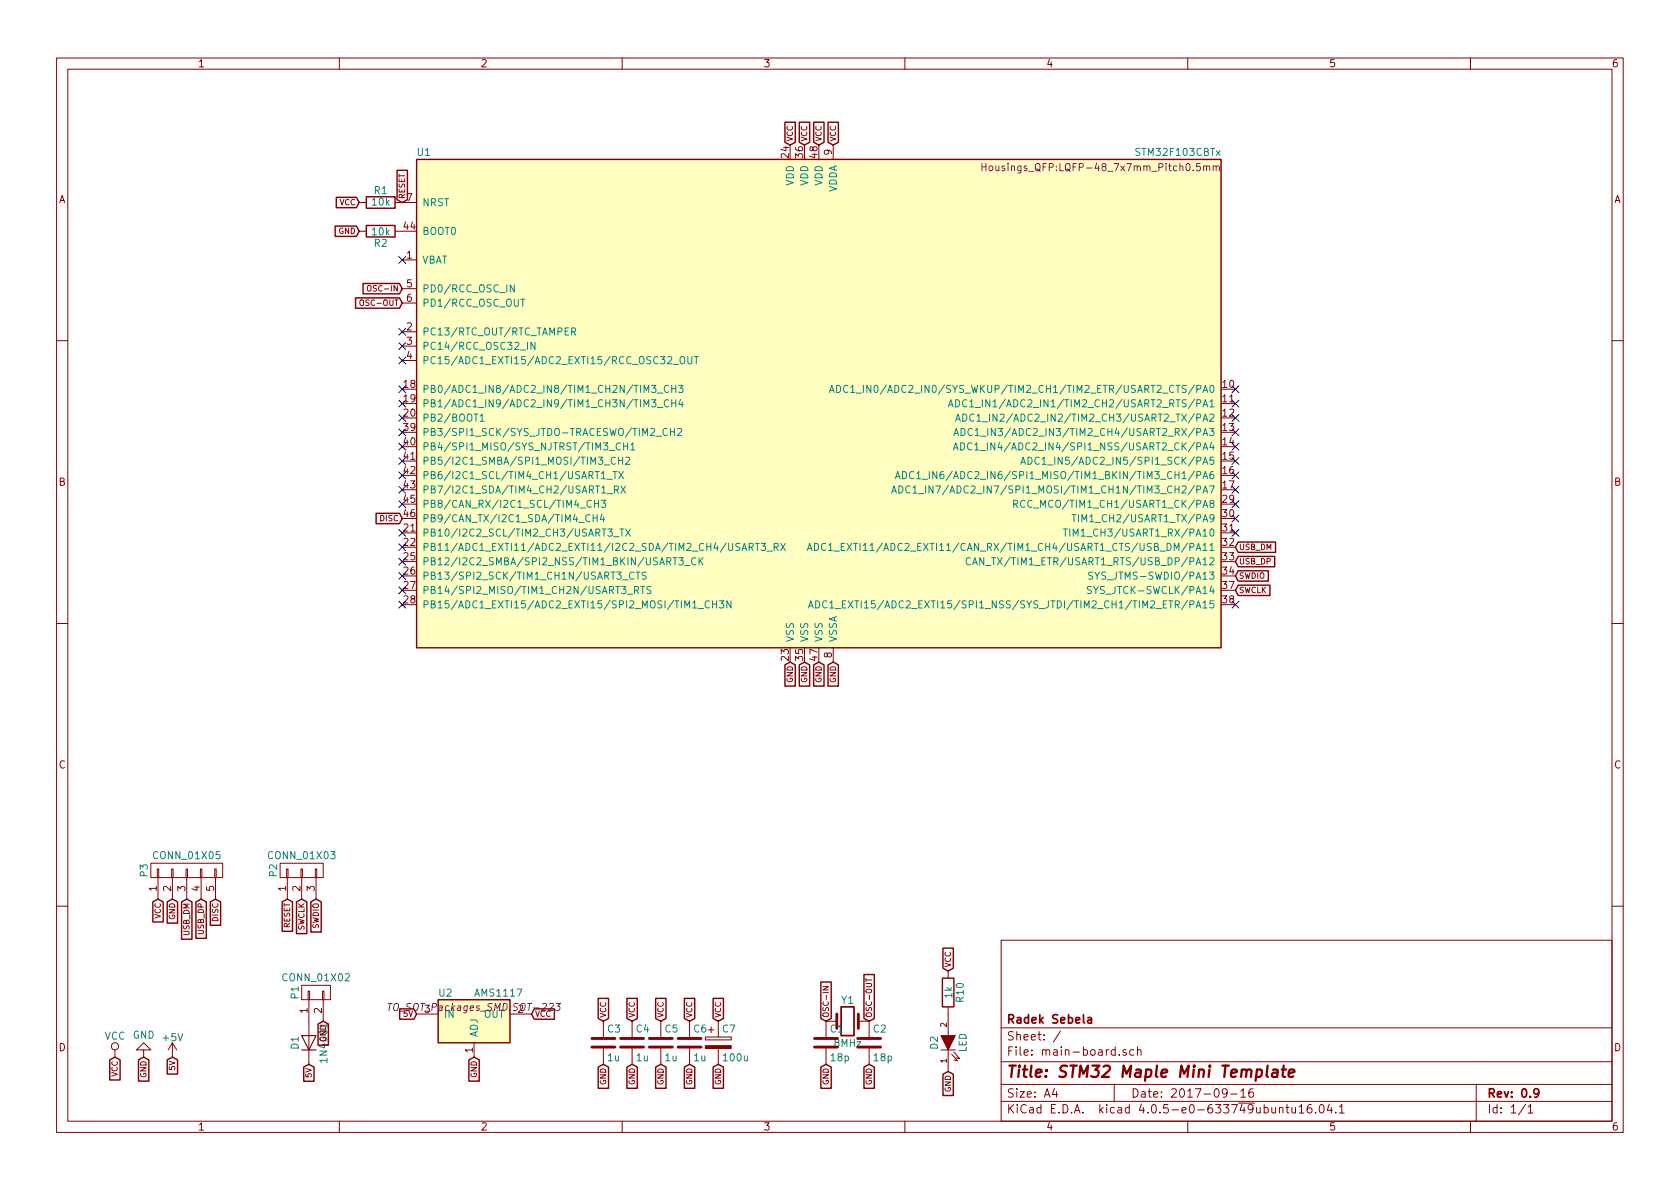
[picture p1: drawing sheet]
<svg xmlns="http://www.w3.org/2000/svg" width="297mm" height="210mm" viewBox="0 0 297 210" stroke-linecap="round" stroke-linejoin="round" font-family="sans-serif">
<g fill="none" stroke="#840000" stroke-width=".18">
<path d="M10 10.3h277v189.9h-277zM12 12.2h273v186.1h-273zM60 10.3v1.9M110 10.3v1.9M160 10.3v1.9M210 10.3v1.9M260 10.3v1.9M63.5 35.8h1.3M69.8 35.8h3.9M147.3 25.6v2.6M63.5 40.9h1.3M63.7 53.2l.2-.2a.32 .32 0 0 1 .4 .4v.5l-.4 .1-.3-.3z"/>
<path d="M65.1 50.5h.1a.32 .32 0 0 1 .4 .3v.6l-.2 .1-.3-.1-.2-.3zM69.8 40.9h1.3M71.1 46h2.6M71.1 58.7h2.6M71.1 51h2.6M71.1 53.6h2.6M10 60.2h2M71.1 61.2h2.6M71.1 63.7h2.6M285 60.2h2M10 110.3h2M147.3 114.5v2.6"/>
<path d="M285 110.3h2M26.7 152.6h12.7v2.6h-12.7zM27.8 153.7h.3v1.5h-.3zM27.9 155.2v3.8M30.4 153.7h.2v1.5h-.2zM30.5 155.2v3.8M32.9 153.7h.2v1.5h-.2zM33 155.2v3.8M35.4 153.7h.3v1.5h-.3zM35.6 155.2v3.8M38 153.7h.2v1.5h-.2zM38.1 155.2v3.8"/>
<path d="M49.5 152.6h7.6v2.6h-7.6zM50.7 153.7h.2v1.5h-.2zM50.8 155.2v3.8M53.2 153.7h.3v1.5h-.3zM53.3 155.2v3.8M55.8 153.7h.2v1.5h-.2zM55.9 155.2v3.8M10 160.2h2M53.3 174.2h5.1v2.6h-5.1zM54.5 175.3h.2v1.5h-.2zM54.6 176.8v11.4M57 175.3h.3v1.5h-.3z"/>
<path d="M57.1 176.8v3.8M73.7 179.3h3.8M90.2 179.3h3.8M145.5 174.5h1l-1 .6h1M153.1 173v.6M167.6 171.7v1.3M167.6 178v5.1M177 166.3h108v32h-108zM285 160.2h2M20.3 185.7v1.2M25.4 185.7h1.3l-1.3-1.3-1.3 1.3h1.3v1.2M30.5 184.4l-.8 1.3"/>
<path d="M30.5 184.4v2.5M30.5 184.4l.7 1.3M60 198.3v1.9M83.8 184.4v2.5M106.7 180.6v2.8M106.7 185.4v2.8M110 198.3v1.9M111.8 180.6v2.8M111.8 185.4v2.8M116.8 180.6v2.8M116.8 185.4v2.8M121.9 180.6v2.8"/>
<path d="M121.9 185.4v2.8M124.7 183.4v.5zM124.7 183.9h4.6zM124.7 183.4h4.6zM125.2 182.1h1M125.7 181.6v1M127 180.6v2.8M127 185.4v2.8M129.3 183.4v.5zM146 185.4v2.8M148 180.6h-2v2.8M151.8 180.6h1.9v2.8"/>
<path d="M153.7 185.4v2.8M160 198.3v1.9M166.4 185.7h2.5M167.6 185.7v3.8M168.3 186.4l1 1.2-.6-.2M168.7 186l1 1.2-.7-.1M177 194.8h108M177 191.8h108M177 187.8h108M177 181.8h108M186.4 192.5l-.3 1h.9M186.8 193v1"/>
<path d="M187.5 182.3l-1.3 2M197 191.8v3M197.9 186.5v.1M199.1 185.7a.37 .37 0 0 0-.6 .1l.1 .2 .5 .2 .1 .1-.2 .3-.5-.1M200.5 185.7l-.5-.1-.3 .3 .1 .6 .2 .1 .5-.1M201.1 185.7l.2-.1 .4 .1 .1 .9M201.1 185.1v1.5M210 198.3v1.9M217 193.2l-.3 .3h-.3l-.3-.3v-.4l.2-.2 .4-.1 .2 .2a1.19 1.19 0 0 1-.2 1.2l-.4 .1M217.6 193.5h1.1M219.4 193l.4-.5v1.5M219.4 194h.8"/>
<path d="M221.5 192.5a.59 .59 0 0 0-.7 .7l.1 .7 .2 .1 .5-.1 .1-.5-.2-.2-.4-.1-.3 .3M226.2 196l.2-.2 .4 .1v.9M226.2 195.8v1M227.4 195.8h.5M227.6 195.3v1.3l.3 .2M228.4 195.8l.1 .9 .4 .1 .2-.1M229.1 195.8v1M229.7 195.8l.4-.5v1.5M229.7 196.8h.9M231.8 195.3a.59 .59 0 0 0-.7 .7l.1 .7 .2 .1 .5-.1 .1-.5-.2-.2-.4-.1-.3 .3M232.6 196.7v.1M233.4 195.5l.2-.2a.81 .81 0 0 1 .6 .6 .81 .81 0 0 1-.3 .8l-.1 .1a.79 .79 0 0 1-.4-1.3z"/>
<path d="M235 195.2l-.3 1.1h.9M235.4 195.8v1M236.2 196.7v.1M236.8 195.8l.4-.5v1.5M236.8 196.8h.9M260 198.3v1.9M261 191.8v6.5M269.7 195.2l-1.2 2M270.2 195.8l.4-.5v1.5M270.2 196.8h.8"/>
<circle cx="20.3" cy="185" r=".63"/>
</g>
<path d="M148.7 178h2.3v5.1h-2.3zM192.4 180h.5l.1 .9M193 180.3l-.5 .1-.2 .2 .2 .3 .5-.1M272.1 193.2l-.3 .3h-.3l-.3-.3v-.4l.1-.2 .5-.1 .2 .2a1.19 1.19 0 0 1-.2 1.2l-.5 .1" fill="none" stroke="#840000" stroke-width=".3"/>
<path d="M224.1 188.4l-.2 1.8 .3 .2M225.1 189.2h.8l-.1 1.2M225.9 189.6l-.7 .1a.4 .4 0 0 0-.3 .3 .4 .4 0 0 0 .2 .4l.7-.1M226.6 189.1h.8M227 188.4l-.2 1.8v.1l.4 .1M227.9 189.8l1-.2-.1-.4h-.8l-.2 1 .3 .2 .6-.1" fill="none" stroke="#840000" stroke-width=".41"/>
<g fill="#ffffc2" stroke="#ffffc2" stroke-width=".18">
<path d="M73.7 28.2h142.2v86.3h-142.2z"/>
<path d="M77.5 176.8h12.7v7.6h-12.7z"/>
</g>
<g fill="none" stroke="#840000" stroke-width=".25">
<path d="M59.3 40h3.7l.5 .9-.5 .9h-3.7zM59.5 34.9h3.5l.5 .9-.5 .9h-3.5zM64.8 34.8h5v2h-5zM64.8 39.9h5v2h-5zM70.2 30.1h1.8v5.2l-.9 .5-.9-.5zM73.7 28.2h142.2v86.3h-142.2zM138.8 21.6h1.8v3.6l-.9 .4-.9-.4zM141.3 21.6h1.9v3.6l-1 .4-.9-.4zM143.9 21.6h1.8v3.6l-.9 .4-.9-.4zM146.4 21.6h1.8v3.6l-.9 .4-.9-.4zM62.9 52.7h7.7l.5 .9-.5 .9h-7.7zM64.2 50.1h6.4l.5 .9-.5 1h-6.4z"/>
<path d="M66.5 90.8h4.1l.5 .9-.5 .9h-4.1zM218.9 95.9h6.6v1.8h-6.6l-.5-.9zM218.9 98.4h6.5v1.8h-6.5l-.5-.9zM138.8 117.6l.9-.5 .9 .5v3.7h-1.8zM141.3 117.6l.9-.5 1 .5v3.7h-1.9zM143.9 117.6l.9-.5 .9 .5v3.7h-1.8zM146.4 117.6l.9-.5 .9 .5v3.7h-1.8zM218.9 100.9h5.4v1.9h-5.4l-.5-1zM218.9 103.5h5.6v1.8h-5.6l-.5-.9zM27 159.5l.9-.5 1 .5v3.5h-1.9zM29.6 159.5l.9-.5 .9 .5v3.7h-1.8zM32.1 159.5l.9-.5 .9 .5v6.6h-1.8z"/>
<path d="M34.6 159.5l1-.5 .9 .5v6.4h-1.9zM37.2 159.5l.9-.5 .9 .5v4.1h-1.8zM49.9 159.5l.9-.5 .9 .5v5.2h-1.8zM52.4 159.5l.9-.5 1 .5v5.6h-1.9zM55 159.5l.9-.5 .9 .5v5.3h-1.8zM70.7 178.4h2.5l.5 .9-.5 .9h-2.5zM77.5 176.8h12.7v7.6h-12.7zM94.5 178.4h3.5v1.8h-3.5l-.5-.9zM105.8 176.5h1.8v3.6l-.9 .5-.9-.5zM110.8 176.5h1.9v3.6l-.9 .5-1-.5zM115.9 176.5h1.9v3.6l-1 .5-.9-.5zM121 176.5h1.8v3.6l-.9 .5-.9-.5z"/>
<path d="M126.1 176.5h1.8v3.6l-.9 .5-.9-.5zM145.1 173.7h1.9v6.4l-1 .5-.9-.5zM152.8 172.3h1.8v7.8l-.9 .5-.9-.5zM166.6 173h2.1v5h-2.1zM166.7 167.7h1.9v3.5l-1 .5-.9-.5zM19.4 187.4l.9-.5 .9 .5v3.6h-1.8zM24.5 187.4l.9-.5 .9 .5v3.8h-1.8zM29.6 187.4l.9-.5 .9 .5v2.5h-1.8zM53.7 188.7l.9-.5 .9 .5v2.5h-1.8zM56.2 181.1l.9-.5 1 .5v3.7h-1.9zM82.9 187.4l.9-.5 .9 .5v3.8h-1.8zM105.8 188.7l.9-.5 .9 .5v3.8h-1.8z"/>
<path d="M110.8 188.7l1-.5 .9 .5v3.8h-1.9zM115.9 188.7l.9-.5 1 .5v3.8h-1.9zM121 188.7l.9-.5 .9 .5v3.8h-1.8zM126.1 188.7l.9-.5 .9 .5v3.8h-1.8zM145.1 188.7l.9-.5 1 .5v3.8h-1.9zM152.8 188.7l.9-.5 .9 .5v3.8h-1.8zM166.7 190l.9-.5 1 .5v3.7h-1.9z"/>
</g>
<g fill="none" stroke="#008484" stroke-width=".18">
<path d="M90.9 50.4v1.2l-.7-1.2v1.2M92.1 52.9h.7M101.1 58.6h.6v-.5l-.6-.1v1.3M101.4 58.6l.4 .7M84.9 73.6l.3-.4v1.3M84.9 74.5h.7M94.6 60.5v1.3l-.7-1.3v1.3M109.7 78.4a.5 .5 0 0 0-.6 0 .5 .5 0 0 0-.2 .6l.1 .4a.41 .41 0 0 0 .7 0M110.3 78.3v1.3M110.3 78.9h.7M111 78.3v1.3M111.5 78.7l.4-.4v1.3"/>
<path d="M111.5 79.6h.7M115.2 68.1h.8l-.5 .5 .4 .1v.6l-.2 .1-.5-.1M115.2 70.7h.8l-.5 .5 .4 .1v.5l-.2 .2-.5-.2M116.2 69.5h1M116.2 72.1h1M118 75.9a.5 .5 0 0 0-.6 0 .5 .5 0 0 0-.2 .6l.1 .3a.41 .41 0 0 0 .7 .1M118.2 68.2a.5 .5 0 0 0-.6 0 .5 .5 0 0 0-.2 .7l.2 .3a.41 .41 0 0 0 .6 .1M118.2 70.8a.5 .5 0 0 0-.6 0 .5 .5 0 0 0-.2 .6l.2 .3a.41 .41 0 0 0 .6 .1M118.5 75.8v1.2M118.5 76.3h.8M118.8 68.1v1.3M118.8 70.7v1.3"/>
<path d="M118.8 68.7h.7M118.8 71.3h.7M119 64.4h1M119.3 75.8v1.2M119.5 68.1v1.3M119.5 70.7v1.3M119.8 75.9l.5-.1 .2 .1v.2l-.8 .9h.8M120 68.1h.8l-.5 .5 .4 .1v.6l-.2 .1-.5-.1M120.3 70.6l-.3 .9h.8M120.4 63.1h.5a.83 .83 0 0 1-.1 1.2 .44 .44 0 0 1-.6-.4l.1-.7zM120.6 71.1v.9M121.6 63.1v1l.2 .2h.3l.2-.2v-1"/>
<path d="M122.8 63.1h.7M123.1 63.1v1.2M146.7 69.4l.4-1.3 .4 1.3M146.8 69h.6M147.9 68.1a.64 .64 0 0 1 .7 .7 .64 .64 0 0 1-.7 .6zM149.9 68.2a.5 .5 0 0 0-.6 0 .5 .5 0 0 0-.2 .7l.2 .3a.41 .41 0 0 0 .6 .1M150.4 68.5l.4-.4v1.3M150.4 69.4h.7M151.4 69.5h.9M167.7 72l.4-1.3 .4 1.3M167.8 71.6h.6M168.6 79.6l.4-1.3 .4 1.3"/>
<path d="M168.7 77l.4-1.2 .4 1.2M168.7 79.2h.6M168.8 76.7h.6M169 70.7a.64 .64 0 0 1 .7 .6 .64 .64 0 0 1-.7 .7zM169 74.5l.4-1.3 .4 1.3M169.1 74.1h.6M169.8 78.3a.64 .64 0 0 1 .8 .6 .64 .64 0 0 1-.8 .7zM169.9 75.8a.64 .64 0 0 1 .7 .6 .64 .64 0 0 1-.7 .6zM170.2 73.2a.64 .64 0 0 1 .8 .7 .64 .64 0 0 1-.8 .6zM170.9 70.8a.5 .5 0 0 0-.6 0 .5 .5 0 0 0-.1 .6l.1 .3a.41 .41 0 0 0 .6 .1M171.4 71l.4-.3v1.3M171.4 72h.8"/>
<path d="M171.8 78.4a.5 .5 0 0 0-.6 0 .5 .5 0 0 0-.1 .6l.1 .4a.41 .41 0 0 0 .6 0M171.9 75.9a.5 .5 0 0 0-.6 0 .5 .5 0 0 0-.2 .6l.1 .3a.41 .41 0 0 0 .7 .1M172.2 73.3a.5 .5 0 0 0-.6 0 .5 .5 0 0 0-.2 .6l.2 .4a.41 .41 0 0 0 .6 .1M172.3 78.7l.4-.4v1.3M172.3 79.6h.8M172.4 76.1l.4-.3v1.2M172.4 77h.7M172.7 73.6l.4-.4v1.3M172.7 74.5h.7M104.3 91.1a.5 .5 0 0 0-.6 0 .5 .5 0 0 0-.1 .6l.1 .4a.41 .41 0 0 0 .6 0M104.5 88.6a.5 .5 0 0 0-.6 0 .5 .5 0 0 0-.1 .6l.1 .3a.41 .41 0 0 0 .6 .1M104.9 91v1.3"/>
<path d="M104.9 91.6h.7M105.1 88.5v1.2M105.1 89h.7M105.6 91v1.3M105.8 88.5v1.2M106.3 88.5h.8l-.4 .4 .3 .1v.6l-.1 .1-.6-.1M106.3 84.7h.7M106.4 90.9l-.3 .9h.8M106.7 91.4v.9M106.8 82.2h1M107.3 84.8h1M107.4 87.3h.9"/>
<path d="M107.5 93.5h.8l-.5 .5 .4 .1v.6l-.2 .1-.5-.1M108.4 83.4h.7M108.5 94.9h1M108.6 86.6l.6-.1 .1-.5-.7-.1v1.3M108.7 83.4v1.3M108.8 80.9a.5 .5 0 0 0-.6 0 .5 .5 0 0 0-.1 .7l.1 .3a.41 .41 0 0 0 .6 .1M108.9 86.6l.4 .6M109.4 80.8v1.3M109.4 81.4h.7M109.4 83.4l.8 1.3M109.6 93.5h.7M109.8 85.9l.8 1.3"/>
<path d="M110 93.5v1.3M110.1 80.8v1.3M110.2 83.4l-.8 1.3M110.6 93.5l.9 1.3M110.6 85.9l-.8 1.3M110.6 80.9l.5-.1 .2 .1 .1 .3-.8 .9h.8M111.5 93.5l-.9 1.3M119 98.6h.7M119.4 98.6v1.3M120 98.6h.8l-.4 .5 .4 .1v.6l-.2 .1-.6-.1M121.1 100h.9M123 98.7a.5 .5 0 0 0-.6 0 .5 .5 0 0 0-.1 .6l.1 .4a.41 .41 0 0 0 .6 .1"/>
<path d="M123.6 98.6v1.3M123.8 99.2l.5 .7M124.3 98.6l-.7 .7M132.5 96.7h.6v-.5l-.6-.1v1.3M132.8 96.7l.4 .7M133.6 96.1h.7M133.9 96.1v1.3M134.6 96.1h.8l-.5 .5 .4 .1v.5l-.2 .2-.5-.2M135.6 97.5h1M136.9 96.7h.6v-.5l-.6-.1v1.3M137.2 96.7l.4 .7M138 96.1l.9 1.3"/>
<path d="M138.9 96.1l-.9 1.3M142.7 97.4l.5-1.3 .4 1.3M142.9 97h.6M144 96.1a.64 .64 0 0 1 .7 .6 .64 .64 0 0 1-.7 .7zM146 96.2a.5 .5 0 0 0-.6 0 .5 .5 0 0 0-.2 .6l.1 .3a.41 .41 0 0 0 .7 .1M146.5 96.4l.4-.3v1.3M146.5 97.4h.7M147.5 97.5h.9M157.7 87.2l.4-1.3 .4 1.3M157.8 86.8h.6M158.3 84.7l.4-1.3 .5 1.3M158.4 84.3h.6"/>
<path d="M158.9 85.9a.64 .64 0 0 1 .7 .7 .64 .64 0 0 1-.7 .6zM159.6 83.4a.64 .64 0 0 1 .7 .6 .64 .64 0 0 1-.7 .7zM160.9 86a.5 .5 0 0 0-.6 0 .5 .5 0 0 0-.2 .6l.1 .4a.41 .41 0 0 0 .7 .1M161.4 86.3l.4-.4v1.3M161.4 87.2h.7M161.6 83.5a.5 .5 0 0 0-.7 0 .5 .5 0 0 0-.1 .6l.1 .3a.41 .41 0 0 0 .7 .1M162.1 83.7l.3-.3v1.3M162.1 84.7h.7M162.4 87.3h.9M163 84.8h1M171.6 98.7a.5 .5 0 0 0-.6 0 .5 .5 0 0 0-.2 .6l.1 .4a.41 .41 0 0 0 .7 .1M172 99.9l.4-1.3 .4 1.3"/>
<path d="M172.1 99.5h.6M173.9 98.6v1.3l-.7-1.3v1.3M179.2 89.1l.6-.1 .1-.4-.7-.1v1.2M179.5 89.1l.4 .6M180.5 82.1l.4-1.3 .4 1.3M180.6 81.7h.6M181.2 88.6a.5 .5 0 0 0-.6 0 .5 .5 0 0 0-.2 .6l.1 .3a.41 .41 0 0 0 .7 .1M181.8 80.8a.64 .64 0 0 1 .7 .7 .64 .64 0 0 1-.7 .6zM183.7 80.9a.5 .5 0 0 0-.6 0 .5 .5 0 0 0-.1 .7l.1 .3a.41 .41 0 0 0 .6 .1M188 93.5h.7M188.4 93.5v1.3M189.2 93.5v1.3"/>
<path d="M189.5 91h.7M189.8 94.8v-1.3l.4 .9 .4-.9v1.3M189.9 91v1.3M190.7 91v1.3M213.9 97.4h.7M110.1 102.5h.9M110.9 105.1h1M112.1 101.3a.5 .5 0 0 0-.7 0 .5 .5 0 0 0-.1 .6l.1 .3a.41 .41 0 0 0 .7 .1M112.2 104.4l.6-.1 .1-.5-.7-.1v1.3M112.4 101.2h.8M112.5 104.4l.4 .6M112.8 101.2v1.2"/>
<path d="M113.3 103.7h.7M113.6 103.7v1.3M114.2 101.2h-.4l-.3 .2 .1 .3 .6 .2v.4l-.2 .1h-.5M115.1 103.8h-.7v.4l.6 .2 .1 .3-.2 .3-.5-.1M123.4 107.6h1M125.4 106.3a.5 .5 0 0 0-.6 0 .5 .5 0 0 0-.1 .7l.1 .3a.41 .41 0 0 0 .6 .1M126 106.2v1.3M126 106.8h.7M126.7 106.2v1.3M127.2 106.2h.8l-.5 .5 .4 .1v.6l-.2 .1-.5-.1M129.2 106.2v1.3l-.7-1.3v1.3M143 107.5l.4-1.3 .4 1.3"/>
<path d="M143.1 107.1h.6M144.2 106.2a.64 .64 0 0 1 .7 .7 .64 .64 0 0 1-.7 .6zM146.2 106.3a.5 .5 0 0 0-.6 0 .5 .5 0 0 0-.2 .7l.1 .3a.41 .41 0 0 0 .7 .1M146.7 106.6l.4-.4v1.3M146.7 107.5h.7M147.7 107.6h.9M148.9 106.8h.5M149.6 106.2h-.7v1.3h.7M193 103.8h-.7v.4l.5 .2 .2 .3-.3 .3-.4-.1M193.2 101.2h-.5l-.2 .2 .1 .3 .5 .2v.4l-.1 .1h-.5M193.6 101.2l.4 .6 .4-.6"/>
</g>
<path d="M173.6 28.9v1.3M173.6 29.5h.7M174.3 28.9v1.3M212.8 29.5l.2-.2 .3 .1v.8M212.8 29.3v.9M213.3 29.5l.2-.2 .3 .1 .1 .8M214.5 29.5l.2-.2 .3 .1v.8M214.5 29.3v.9M215 29.5l.2-.2 .3 .1 .1 .8M68.6 177.4h.7M69 177.4l-.2 1.3M98.3 177.4h.8l-.5 .5 .4 .1v.5l-.3 .2-.5-.1" fill="none" stroke="#840084" stroke-width=".18"/>
<g fill="none" stroke="#000084" stroke-width=".18">
<path d="M70.5 45.4l1.2 1.2M70.5 58.1l1.2 1.2M71.7 45.4l-1.2 1.2M71.7 58.1l-1.2 1.2M70.5 68.2l1.2 1.2M70.5 75.8l1.2 1.3M70.5 78.4l1.2 1.2M70.5 70.8l1.2 1.2M70.5 60.6l1.2 1.2M70.5 63.1l1.2 1.3M70.5 73.3l1.2 1.2M71.7 68.2l-1.2 1.2"/>
<path d="M71.7 75.8l-1.2 1.3M71.7 78.4l-1.2 1.2M71.7 70.8l-1.2 1.2M71.7 60.6l-1.2 1.2M71.7 63.1l-1.2 1.3M71.7 73.3l-1.2 1.2M217.8 78.4l1.2 1.2M217.8 68.2l1.2 1.2M217.8 70.8l1.2 1.2M217.8 73.3l1.2 1.2M217.8 75.8l1.2 1.3M219 78.4l-1.2 1.2"/>
<path d="M219 68.2l-1.2 1.2M219 70.8l-1.2 1.2M219 73.3l-1.2 1.2M219 75.8l-1.2 1.3M70.5 80.9l1.2 1.2M70.5 88.5l1.2 1.3M70.5 93.6l1.2 1.2M70.5 96.2l1.2 1.2M70.5 98.7l1.2 1.2M70.5 83.5l1.2 1.2M70.5 86l1.2 1.2M71.7 80.9l-1.2 1.2"/>
<path d="M71.7 88.5l-1.2 1.3M71.7 93.6l-1.2 1.2M71.7 96.2l-1.2 1.2M71.7 98.7l-1.2 1.2M71.7 83.5l-1.2 1.2M71.7 86l-1.2 1.2M217.8 80.9l1.2 1.2M217.8 83.5l1.2 1.2M217.8 86l1.2 1.2M217.8 88.5l1.2 1.3M217.8 91.1l1.2 1.2M217.8 93.6l1.2 1.2"/>
<path d="M219 80.9l-1.2 1.2M219 83.5l-1.2 1.2M219 86l-1.2 1.2M219 88.5l-1.2 1.3M219 91.1l-1.2 1.2M219 93.6l-1.2 1.2M70.5 101.2l1.2 1.3M70.5 103.8l1.2 1.2M70.5 106.3l1.2 1.2M71.7 101.2l-1.2 1.3M71.7 103.8l-1.2 1.2M71.7 106.3l-1.2 1.2"/>
<path d="M217.8 106.3l1.2 1.2M219 106.3l-1.2 1.2"/>
</g>
<g fill="none" stroke="#840000" stroke-width=".51">
<path d="M148 179.3v2.6M151.8 179.3v2.6M104.6 185.2h4.1M104.6 183.6h4.1M109.7 185.2h4.1M109.7 183.6h4.1M114.8 185.2h4.1M114.8 183.6h4.1M119.9 185.2h4.1M119.9 183.6h4.1M144 185.2h4.1M144 183.6h4.1"/>
<path d="M151.6 185.2h4.1M151.6 183.6h4.1"/>
</g>
<g fill="#840000" stroke="#840000" stroke-width=".18">
<path d="M124.7 184.9h4.6v.5h-4.6z"/>
<path d="M166.4 183.1h2.5l-1.3 2.6z"/>
</g>
<path d="M53.3 183.1h2.6l-1.3 2.6zM53.3 185.7h2.6" fill="none" stroke="#840000" stroke-width=".2"/>
<text font-size="2.8" fill="#840000" x="178" y="190.5">Title: STM32 Maple Mini Template</text>
<g font-size="2.1" fill="#840000">
<text x="178" y="184">Sheet: /</text>
<text x="178" y="181">Radek Sebela</text>
<text x="178" y="186.7">File: main-board.sch</text>
<text x="178" y="196.9">KiCad E.D.A. kicad 4.0.5-e0-633749ubuntu16.04.1</text>
<text x="178" y="194.1">Size: A4</text>
<text x="200" y="194.1">Date: 2017-09-16</text>
<text x="263" y="194.1">Rev: 0.9</text>
<text x="263" y="196.9">Id: 1/1</text>
</g>
<g font-size="1.8" fill="#840000">
<text x="35" y="11.9">1</text>
<text x="85" y="11.9">2</text>
<text x="135" y="11.9">3</text>
<text x="185" y="11.9">4</text>
<text x="235" y="11.9">5</text>
<text x="285" y="11.9">6</text>
<text x="139.4" y="27.9" transform="rotate(-90 139.4 27.9)">24</text>
<text x="142" y="27.9" transform="rotate(-90 142 27.9)">36</text>
<text x="144.5" y="27.9" transform="rotate(-90 144.5 27.9)">48</text>
<text x="147.1" y="27.4" transform="rotate(-90 147.1 27.4)">9</text>
<text x="10.4" y="35.9">A</text>
<text x="71.9" y="35.6">7</text>
<text x="285.4" y="35.9">A</text>
<text x="71.4" y="40.6">44</text>
<text x="71.9" y="45.7">1</text>
<text x="71.9" y="50.8">5</text>
<text x="71.9" y="53.3">6</text>
<text x="71.9" y="58.4">2</text>
<text x="71.9" y="61">3</text>
<text x="71.9" y="63.5">4</text>
<text x="71.4" y="68.6">18</text>
<text x="71.4" y="71.1">19</text>
<text x="216.2" y="68.6">10</text>
<text x="216.2" y="71.1">11</text>
<text x="71.4" y="73.7">20</text>
<text x="71.4" y="76.2">39</text>
<text x="216.2" y="73.7">12</text>
<text x="216.2" y="76.2">13</text>
<text x="71.4" y="78.7">40</text>
<text x="71.4" y="81.3">41</text>
<text x="71.4" y="83.8">42</text>
<text x="216.2" y="78.7">14</text>
<text x="216.2" y="81.3">15</text>
<text x="216.2" y="83.8">16</text>
<text x="10.4" y="85.9">B</text>
<text x="71.4" y="86.4">43</text>
<text x="71.4" y="88.9">45</text>
<text x="216.2" y="86.4">17</text>
<text x="216.2" y="88.9">29</text>
<text x="285.4" y="85.9">B</text>
<text x="71.4" y="94">21</text>
<text x="71.4" y="91.4">46</text>
<text x="216.2" y="91.4">30</text>
<text x="216.2" y="94">31</text>
<text x="71.4" y="96.5">22</text>
<text x="71.4" y="99.1">25</text>
<text x="71.4" y="101.6">26</text>
<text x="216.2" y="96.5">32</text>
<text x="216.2" y="99.1">33</text>
<text x="216.2" y="101.6">34</text>
<text x="71.4" y="104.1">27</text>
<text x="71.4" y="106.7">28</text>
<text x="216.2" y="104.1">37</text>
<text x="216.2" y="106.7">38</text>
<text x="139.4" y="116.8" transform="rotate(-90 139.4 116.8)">23</text>
<text x="142" y="116.8" transform="rotate(-90 142 116.8)">35</text>
<text x="144.5" y="116.8" transform="rotate(-90 144.5 116.8)">47</text>
<text x="147.1" y="116.3" transform="rotate(-90 147.1 116.3)">8</text>
<text x="10.4" y="135.9">C</text>
<text x="285.4" y="135.9">C</text>
<text x="27.7" y="157.6" transform="rotate(-90 27.7 157.6)">1</text>
<text x="30.2" y="157.6" transform="rotate(-90 30.2 157.6)">2</text>
<text x="32.8" y="157.6" transform="rotate(-90 32.8 157.6)">3</text>
<text x="35.3" y="157.6" transform="rotate(-90 35.3 157.6)">4</text>
<text x="37.8" y="157.6" transform="rotate(-90 37.8 157.6)">5</text>
<text x="50.5" y="157.6" transform="rotate(-90 50.5 157.6)">1</text>
<text x="53.1" y="157.6" transform="rotate(-90 53.1 157.6)">2</text>
<text x="55.6" y="157.6" transform="rotate(-90 55.6 157.6)">3</text>
<text x="54.4" y="179.2" transform="rotate(-90 54.4 179.2)">1</text>
<text x="56.9" y="179.2" transform="rotate(-90 56.9 179.2)">2</text>
<text x="10.4" y="185.9">D</text>
<text x="285.4" y="185.9">D</text>
<text x="83.6" y="186.2" transform="rotate(-90 83.6 186.2)">1</text>
<text x="35" y="199.9">1</text>
<text x="85" y="199.9">2</text>
<text x="135" y="199.9">3</text>
<text x="185" y="199.9">4</text>
<text x="235" y="199.9">5</text>
<text x="285" y="199.9">6</text>
</g>
<g font-size="1.8" fill="#008484">
<text x="73.8" y="27.6">U1</text>
<text x="201.1" y="27.6">STM32F103CBTx</text>
<text x="66.2" y="34.3">R1</text>
<text x="140.3" y="32.9" transform="rotate(-90 140.3 32.9)">VDD</text>
<text x="142.9" y="32.9" transform="rotate(-90 142.9 32.9)">VDD</text>
<text x="145.4" y="32.9" transform="rotate(-90 145.4 32.9)">VDD</text>
<text x="148" y="34.2" transform="rotate(-90 148 34.2)">VDDA</text>
<text x="65.8" y="36.3">10k</text>
<text x="65.8" y="41.6">10k</text>
<text x="74.7" y="36.4">NRST</text>
<text x="74.7" y="41.5">BOOT0</text>
<text x="66.2" y="43.6">R2</text>
<text x="74.7" y="46.6">VBAT</text>
<text x="74.7" y="51.7">PD0/RCC_OSC_IN</text>
<text x="74.7" y="59.3">PC13/RTC_OUT/RTC_TAMPER</text>
<text x="74.7" y="54.2">PD1/RCC_OSC_OUT</text>
<text x="74.7" y="61.8">PC14/RCC_OSC32_IN</text>
<text x="74.7" y="64.4">PC15/ADC1_EXTI15/ADC2_EXTI15/RCC_OSC32_OUT</text>
<text x="74.7" y="69.5">PB0/ADC1_IN8/ADC2_IN8/TIM1_CH2N/TIM3_CH3</text>
<text x="152.8" y="69.5">ADC1_IN0/ADC2_IN0/SYS_WKUP/TIM2_CH1/TIM2_ETR/USART2_CTS/PA0</text>
<text x="74.7" y="74.5">PB2/BOOT1</text>
<text x="74.7" y="72">PB1/ADC1_IN9/ADC2_IN9/TIM1_CH3N/TIM3_CH4</text>
<text x="74.7" y="77.1">PB3/SPI1_SCK/SYS_JTDO-TRACESWO/TIM2_CH2</text>
<text x="172.2" y="72">ADC1_IN1/ADC2_IN1/TIM2_CH2/USART2_RTS/PA1</text>
<text x="173.3" y="77.1">ADC1_IN3/ADC2_IN3/TIM2_CH4/USART2_RX/PA3</text>
<text x="173.5" y="74.5">ADC1_IN2/ADC2_IN2/TIM2_CH3/USART2_TX/PA2</text>
<text x="74.7" y="79.6">PB4/SPI1_MISO/SYS_NJTRST/TIM3_CH1</text>
<text x="74.7" y="82.2">PB5/I2C1_SMBA/SPI1_MOSI/TIM3_CH2</text>
<text x="173.3" y="79.6">ADC1_IN4/ADC2_IN4/SPI1_NSS/USART2_CK/PA4</text>
<text x="184.3" y="82.2">ADC1_IN5/ADC2_IN5/SPI1_SCK/PA5</text>
<text x="74.7" y="84.7">PB6/I2C1_SCL/TIM4_CH1/USART1_TX</text>
<text x="74.7" y="87.2">PB7/I2C1_SDA/TIM4_CH2/USART1_RX</text>
<text x="74.7" y="89.8">PB8/CAN_RX/I2C1_SCL/TIM4_CH3</text>
<text x="164.2" y="87.2">ADC1_IN7/ADC2_IN7/SPI1_MOSI/TIM1_CH1N/TIM3_CH2/PA7</text>
<text x="164.7" y="84.7">ADC1_IN6/ADC2_IN6/SPI1_MISO/TIM1_BKIN/TIM3_CH1/PA6</text>
<text x="181.9" y="89.8">RCC_MCO/TIM1_CH1/USART1_CK/PA8</text>
<text x="74.7" y="94.9">PB10/I2C2_SCL/TIM2_CH3/USART3_TX</text>
<text x="74.7" y="92.3">PB9/CAN_TX/I2C1_SDA/TIM4_CH4</text>
<text x="190.4" y="94.9">TIM1_CH3/USART1_RX/PA10</text>
<text x="191.6" y="92.3">TIM1_CH2/USART1_TX/PA9</text>
<text x="74.7" y="97.4">PB11/ADC1_EXTI11/ADC2_EXTI11/I2C2_SDA/TIM2_CH4/USART3_RX</text>
<text x="74.7" y="99.9">PB12/I2C2_SMBA/SPI2_NSS/TIM1_BKIN/USART3_CK</text>
<text x="149.2" y="97.4">ADC1_EXTI11/ADC2_EXTI11/CAN_RX/TIM1_CH4/USART1_CTS/USB_DM/PA11</text>
<text x="174.1" y="99.9">CAN_TX/TIM1_ETR/USART1_RTS/USB_DP/PA12</text>
<text x="74.7" y="102.5">PB13/SPI2_SCK/TIM1_CH1N/USART3_CTS</text>
<text x="74.7" y="105">PB14/SPI2_MISO/TIM1_CH2N/USART3_RTS</text>
<text x="74.7" y="107.6">PB15/ADC1_EXTI15/ADC2_EXTI15/SPI2_MOSI/TIM1_CH3N</text>
<text x="150.2" y="107.6">ADC1_EXTI15/ADC2_EXTI15/SPI1_NSS/SYS_JTDI/TIM2_CH1/TIM2_ETR/PA15</text>
<text x="193.8" y="105">SYS_JTCK-SWCLK/PA14</text>
<text x="194.1" y="102.5">SYS_JTMS-SWDIO/PA13</text>
<text x="140.3" y="113.5" transform="rotate(-90 140.3 113.5)">VSS</text>
<text x="142.9" y="113.5" transform="rotate(-90 142.9 113.5)">VSS</text>
<text x="145.4" y="113.5" transform="rotate(-90 145.4 113.5)">VSS</text>
<text x="148" y="113.5" transform="rotate(-90 148 113.5)">VSSA</text>
<text x="26.1" y="155" transform="rotate(-90 26.1 155)">P3</text>
<text x="27.4" y="151.9">CONN_01X05</text>
<text x="47.7" y="151.9">CONN_01X03</text>
<text x="49" y="155" transform="rotate(-90 49 155)">P2</text>
<text x="50.2" y="173.5">CONN_01X02</text>
<text x="52.8" y="176.6" transform="rotate(-90 52.8 176.6)">P1</text>
<text x="77.6" y="176.2">U2</text>
<text x="84.2" y="176.2">AMS1117</text>
<text x="148.8" y="177.5">Y1</text>
<text x="168.4" y="176.5" transform="rotate(-90 168.4 176.5)">1k</text>
<text x="170.4" y="177.1" transform="rotate(-90 170.4 177.1)">R10</text>
<text x="18.5" y="183.8">VCC</text>
<text x="23.4" y="183.7">GND</text>
<text x="28.9" y="184.1">+5V</text>
<text x="52.8" y="185.5" transform="rotate(-90 52.8 185.5)">D1</text>
<text x="84.5" y="183.4" transform="rotate(-90 84.5 183.4)">ADJ</text>
<text x="107.4" y="182.6">C3</text>
<text x="112.5" y="182.6">C4</text>
<text x="117.6" y="182.6">C5</text>
<text x="122.7" y="182.6">C6</text>
<text x="127.8" y="182.6">C7</text>
<text x="146.8" y="182.6">C1</text>
<text x="147.5" y="185.1">8MHz</text>
<text x="154.4" y="182.6">C2</text>
<text x="165.8" y="185.5" transform="rotate(-90 165.8 185.5)">D2</text>
<text x="57.9" y="187.5" transform="rotate(-90 57.9 187.5)">1N4001</text>
<text x="107.5" y="187.6">1u</text>
<text x="112.5" y="187.6">1u</text>
<text x="117.6" y="187.6">1u</text>
<text x="122.7" y="187.6">1u</text>
<text x="128" y="187.6">100u</text>
<text x="146.9" y="187.6">18p</text>
<text x="154.6" y="187.6">18p</text>
<text x="170.9" y="186.1" transform="rotate(-90 170.9 186.1)">LED</text>
</g>
<g font-size="1.8" fill="#840084">
<text x="175.3" y="30.2">Housings_QFP:LQFP-48_7x7mm_Pitch0.5mm</text>
<text x="69.4" y="178.8">TO_SOT_Packages_SMD:SOT-223</text>
<text x="75.1" y="179.1">3</text>
<text x="78.5" y="180">IN</text>
<text x="85.4" y="180">OUT</text>
<text x="91.6" y="179.1">2</text>
</g>
<g font-size="1.4" fill="#840000">
<text x="140.2" y="25" transform="rotate(-90 140.2 25)">VCC</text>
<text x="142.7" y="25" transform="rotate(-90 142.7 25)">VCC</text>
<text x="145.3" y="25" transform="rotate(-90 145.3 25)">VCC</text>
<text x="147.8" y="25" transform="rotate(-90 147.8 25)">VCC</text>
<text x="71.6" y="35.2" transform="rotate(-90 71.6 35.2)">RESET</text>
<text x="59.8" y="41.4">GND</text>
<text x="59.9" y="36.3">VCC</text>
<text x="65.7" y="51.5">OSC-IN</text>
<text x="64.1" y="54.1">OSC-OUT</text>
<text x="67.2" y="92.2">DISC</text>
<text x="219.1" y="97.3">USB_DM</text>
<text x="219.1" y="99.8">USB_DP</text>
<text x="219.1" y="102.3">SWDIO</text>
<text x="219.1" y="104.9">SWCLK</text>
<text x="140.2" y="120.8" transform="rotate(-90 140.2 120.8)">GND</text>
<text x="142.7" y="120.8" transform="rotate(-90 142.7 120.8)">GND</text>
<text x="145.3" y="120.8" transform="rotate(-90 145.3 120.8)">GND</text>
<text x="147.8" y="120.8" transform="rotate(-90 147.8 120.8)">GND</text>
<text x="28.4" y="162.6" transform="rotate(-90 28.4 162.6)">VCC</text>
<text x="31" y="162.7" transform="rotate(-90 31 162.7)">GND</text>
<text x="33.5" y="165.4" transform="rotate(-90 33.5 165.4)">USB_DM</text>
<text x="36" y="165.2" transform="rotate(-90 36 165.2)">USB_DP</text>
<text x="38.6" y="162.9" transform="rotate(-90 38.6 162.9)">DISC</text>
<text x="51.3" y="164.2" transform="rotate(-90 51.3 164.2)">RESET</text>
<text x="53.8" y="164.7" transform="rotate(-90 53.8 164.7)">SWCLK</text>
<text x="56.4" y="164.3" transform="rotate(-90 56.4 164.3)">SWDIO</text>
<text x="168.1" y="171.1" transform="rotate(-90 168.1 171.1)">VCC</text>
<text x="71.3" y="179.8">5V</text>
<text x="94.6" y="179.8">VCC</text>
<text x="107.2" y="180" transform="rotate(-90 107.2 180)">VCC</text>
<text x="112.2" y="180" transform="rotate(-90 112.2 180)">VCC</text>
<text x="117.3" y="180" transform="rotate(-90 117.3 180)">VCC</text>
<text x="122.4" y="180" transform="rotate(-90 122.4 180)">VCC</text>
<text x="127.5" y="180" transform="rotate(-90 127.5 180)">VCC</text>
<text x="146.5" y="180" transform="rotate(-90 146.5 180)">OSC-IN</text>
<text x="154.2" y="180" transform="rotate(-90 154.2 180)">OSC-OUT</text>
<text x="57.6" y="184.3" transform="rotate(-90 57.6 184.3)">GND</text>
<text x="167.4" y="181.6" transform="rotate(-90 167.4 181.6)">2</text>
<text x="20.8" y="190.5" transform="rotate(-90 20.8 190.5)">VCC</text>
<text x="25.9" y="190.6" transform="rotate(-90 25.9 190.6)">GND</text>
<text x="31" y="189.2" transform="rotate(-90 31 189.2)">5V</text>
<text x="55.1" y="190.5" transform="rotate(-90 55.1 190.5)">5V</text>
<text x="84.3" y="190.6" transform="rotate(-90 84.3 190.6)">GND</text>
<text x="107.2" y="191.9" transform="rotate(-90 107.2 191.9)">GND</text>
<text x="112.2" y="191.9" transform="rotate(-90 112.2 191.9)">GND</text>
<text x="117.3" y="191.9" transform="rotate(-90 117.3 191.9)">GND</text>
<text x="122.4" y="191.9" transform="rotate(-90 122.4 191.9)">GND</text>
<text x="127.5" y="191.9" transform="rotate(-90 127.5 191.9)">GND</text>
<text x="146.5" y="191.9" transform="rotate(-90 146.5 191.9)">GND</text>
<text x="154.2" y="191.9" transform="rotate(-90 154.2 191.9)">GND</text>
<text x="167.4" y="188" transform="rotate(-90 167.4 188)">1</text>
<text x="168.1" y="193.2" transform="rotate(-90 168.1 193.2)">GND</text>
</g>
</svg>
